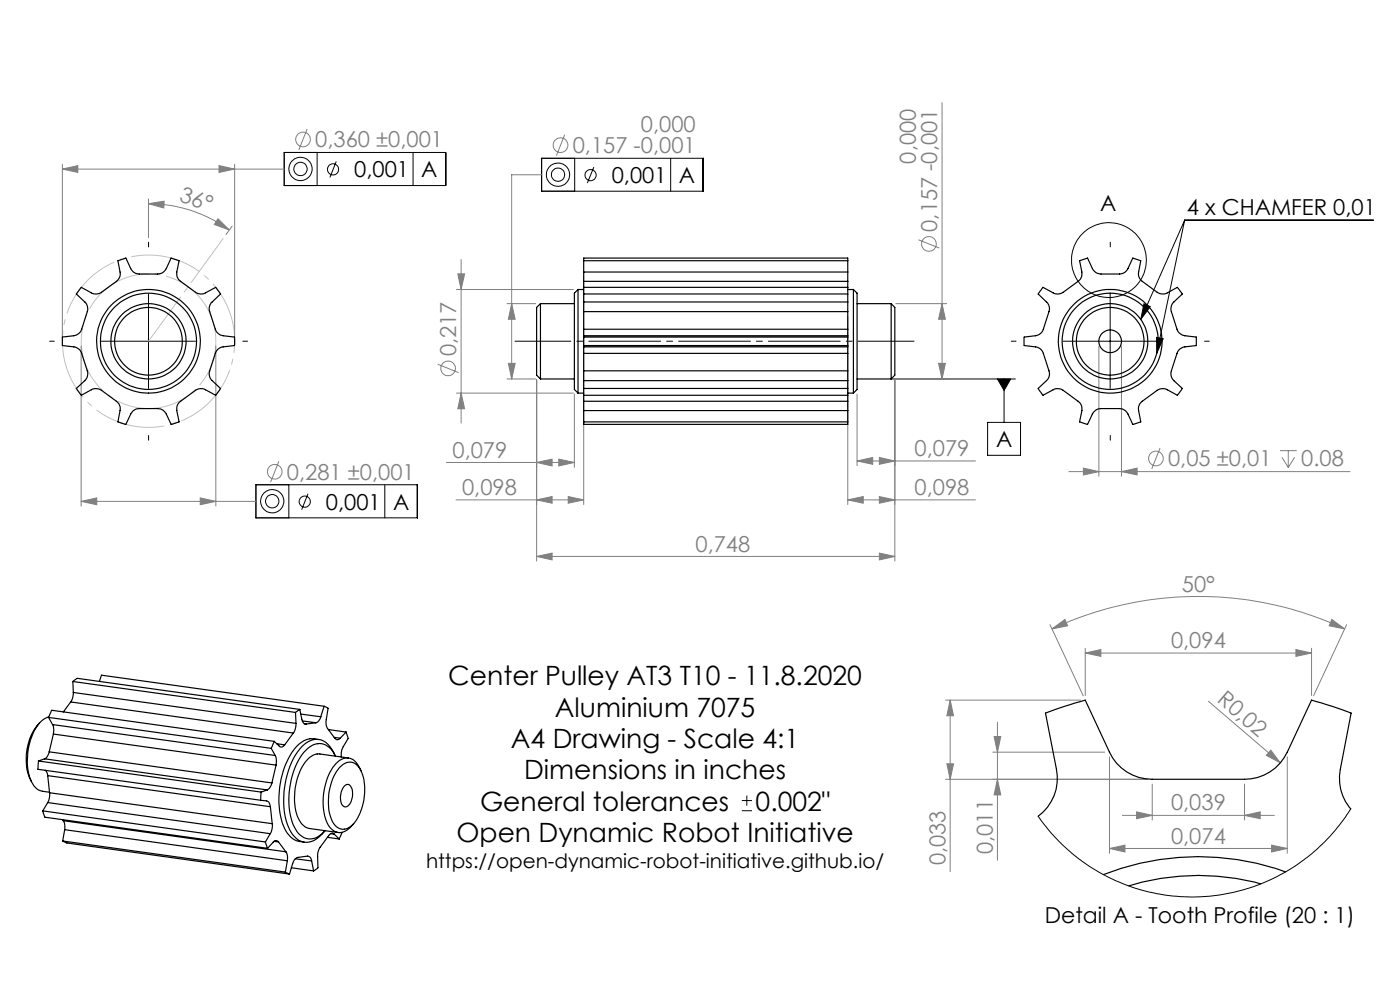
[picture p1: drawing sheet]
<svg xmlns="http://www.w3.org/2000/svg" width="297mm" height="210mm" viewBox="0 0 297 210" stroke-linecap="round" stroke-linejoin="round" font-family="sans-serif">
<g fill="none" stroke="#808080" stroke-width=".21">
<path d="M13.2 35.9l3.3-.8v1.5zM13.2 34.8v36.6M13.2 35.9h47.1M46.5 35.1l3.3 .8-3.3 .7zM49.8 34.8v36.6M65.2 27.4l-1.8 4.4M114.9 37.1h-6.4v43.3M119.8 28.6l-1.8 4.4M199.8 21.8v58.6M31.5 43.2l3.3-.5-.1 1.4zM31.5 43.2a29.1 29.1 0 0 1 17.1 5.6M31.5 42.2v8.2"/>
<path d="M46.2 46.4l2.4 2.4-3.1-1.2zM49.2 48l-1.3 1.8M97.1 58.1h1.5l-.8 3.3zM97.8 55.1v34.6M123.8 58.7v48.3M194.8 50.9l4.5 1.7M17.2 73.4v33.9M45.8 73.4v33.9M92.9 77.2l4.4 1.8M96.8 61.4h24.8M107.6 64.4h6M107.8 77.1h1.5l-.8 3.3z"/>
<path d="M108.5 64.4l.8 3.3h-1.5zM179.8 67.1v39.9M190 64.4h10.8M199.1 77.1h1.5l-.8 3.3zM199.8 64.4l.8 3.3h-1.5zM233.1 73.4v27.6M237.9 73.4v27.6M59.2 97.9l-1.8 4.4M94.7 98.1h27.1M96.8 83.4h24.8M97.8 83.4l.8 3.3h-1.5zM107.6 80.4h6"/>
<path d="M113.8 98.1l3.3-.7v1.4zM113.8 80.6v38.4M118.5 97.4l3.3 .7-3.3 .7zM121.8 83.6v15.5M181.8 97.8l3.3-.8v1.5zM181.8 83.6v15.2M181.8 97.8h25.1M186.5 97l3.3 .8-3.3 .7zM189.8 80.6v38.4M190 80.4h10.8M229.8 99.3l3.3 .7-3.3 .7zM246.1 95l-1.8 4.5"/>
<path d="M271.5 95.6h3.6M272 97l1.3 2.2M273.3 95.6v3.6M274.6 97l-1.3 2.2M17.2 106.4l3.3-.8v1.5zM17.2 106.4h37.1M42.5 105.6l3.3 .8-3.3 .7zM96.7 106h27.1M113.8 106l3.3-.7v1.4zM113.8 118l3.3-.7v1.5zM113.8 118h76M120.5 105.3l3.3 .7-3.3 .7z"/>
<path d="M179.8 106l3.3-.7v1.4zM179.8 106h27.1M186.5 105.3l3.3 .7-3.3 .7zM186.5 117.3l3.3 .7-3.3 .8zM226.8 100h59.6M237.9 100l3.3-.7v1.4zM222.7 132.5l7.1 15.1M223.2 133.4l2.7-2 .6 1.3zM223.2 133.4a73.5 73.5 0 0 1 62.1 0M230.2 138.5l3.3-.7v1.4zM230.2 137.5v10M230.2 138.5h48"/>
<path d="M274.9 137.8l3.3 .7-3.3 .7zM278.2 137.5v10M282.5 131.4l2.8 2-3.3-.7zM285.7 132.5l-7 15.1M200.6 148.5h28.6M201.6 148.5l.7 3.3h-1.4zM201.6 148.5v36.4M210.6 159.6h23.8M210.9 156.2h1.4l-.7 3.4zM211.6 153.2v29.3M256.4 148.8l15.2 13M269.6 159.1l2 2.7-3-1.6z"/>
<path d="M200.6 165.3h42.8M200.9 162h1.4l-.7 3.3zM211.6 165.3l.7 3.3h-1.4zM235.4 180l3.3-.7v1.4zM235.4 160.5v20.5M235.4 180h37.7M238.1 173h32.3M241.1 172.2l3.3 .8-3.3 .7zM244.4 166.3v7.6M264 173l3.3-.8v1.5zM264 166.3v7.6M269.8 179.3l3.3 .7-3.3 .7z"/>
<path d="M273.1 160.5v20.5"/>
<circle cx="64.3" cy="29.6" r="1.55"/>
<circle cx="118.9" cy="30.8" r="1.56"/>
<circle cx="197.1" cy="51.7" r="1.55"/>
<circle cx="95.1" cy="78.1" r="1.55"/>
<circle cx="245.2" cy="97.3" r="1.56"/>
<circle cx="58.3" cy="100.1" r="1.55"/>
</g>
<g fill="none" stroke="#000" stroke-width=".21">
<path d="M60.3 32.3h34.2v7.1h-34.2zM67.3 32.3v7.1M71.3 34.2l-1.3 3.4M87.6 32.3v7.1M114.9 33.6h34.3v7h-34.3zM121.9 33.6v7M126 35.4l-1.4 3.4M142.3 33.6v7M251.3 46.7h40.1M251.3 46.7l-5.9 28.3M251.3 46.7l-9.3 21.1M21.5 72.4h20"/>
<path d="M31.5 62.4v20M225.5 72.4h20M235.5 62.4v20M242.7 64.4l1.3 .6-2 2.8zM245.4 71.6l1.4 .3-1.4 3.1zM189.1 80.4h26.3M209.5 89.6h7v7h-7zM211.6 80.4h2.8l-1.4 2.4zM213 80.4v9.2M54.3 102.8h34.2v7h-34.2zM61.3 102.8v7M65.3 104.7l-1.3 3.4"/>
<path d="M81.6 102.8v7M157.4 172h2.1M157.4 169.8h2.1M158.4 168.8v2.1"/>
<circle cx="63.7" cy="35.8" r="2.48"/>
<circle cx="63.7" cy="35.8" r="1.41"/>
<circle cx="70.6" cy="35.9" r="1.18"/>
<circle cx="118.4" cy="37.1" r="1.42"/>
<circle cx="118.4" cy="37.1" r="2.47"/>
<circle cx="125.3" cy="37.1" r="1.18"/>
<circle cx="235.3" cy="55.2" r="7.9"/>
<circle cx="57.7" cy="106.3" r="2.48"/>
<circle cx="57.7" cy="106.3" r="1.41"/>
<circle cx="64.6" cy="106.4" r="1.18"/>
</g>
<path d="M49 67a18.3 18.3 0 0 0-30.6-7.4 18.3 18.3 0 0 0 8.2 30.4 18.3 18.3 0 0 0 22.7-21.8l-.3-1.2" fill="none" stroke="#c0c0c0" stroke-width=".21" stroke-dasharray="15.2 1.3 1.3 1.3" stroke-dashoffset="7.3" stroke-linecap="butt"/>
<path d="M45.2 68.2a14.3 14.3 0 0 0-23.9-5.8 14.3 14.3 0 0 0 6.3 23.7 14.3 14.3 0 0 0 17.8-16.9l-.2-1" fill="none" stroke="#c0c0c0" stroke-width=".21" stroke-dasharray="15.2 1.3 1.3 1.3" stroke-dashoffset=".9" stroke-linecap="butt"/>
<path d="M31.5 52.4v-1M235.5 52.4v-1M11.5 72.4h-1M51.5 72.4h1M215.5 72.4h-1M255.5 72.4h1M31.5 92.4v1M235.5 92.4v1" fill="none" stroke="#000" stroke-width=".21" stroke-dasharray="15.2 1.3 1.3 1.3"/>
<path d="M109.3 72.4h84.6" fill="none" stroke="#000" stroke-width=".21" stroke-dasharray="15.2 1.3 1.3 1.3" stroke-dashoffset="3.4"/>
<path d="M31.5 72.4l15.9-21.8" fill="none" stroke="#c0c0c0" stroke-width=".21" stroke-dasharray="15.2 1.3 1.3 1.3" stroke-dashoffset="3.7"/>
<path d="M211.6 80.4l1.4 2.4 1.4-2.4zM245.4 71.6l1.4 .3-1.4 3.1zM242.7 64.4l1.3 .6-2 2.8z" fill="#000"/>
<g fill="#808080">
<path d="M269.6 159.1l2 2.7-3-1.6z"/>
<path d="M46.2 46.4l2.4 2.4-3.1-1.2zM31.5 43.2l3.3-.5-.1 1.4z"/>
<path d="M13.2 35.9l3.3-.8v1.5zM46.5 35.1l3.3 .8-3.3 .7zM17.2 106.4l3.3-.8v1.5zM42.5 105.6l3.3 .8-3.3 .7z"/>
<path d="M186.5 97l3.3 .8-3.3 .7zM181.8 97.8l3.3-.8v1.5zM186.5 105.3l3.3 .7-3.3 .7zM179.8 106l3.3-.7v1.4zM120.5 105.3l3.3 .7-3.3 .7zM113.8 106l3.3-.7v1.4zM269.8 179.3l3.3 .7-3.3 .7zM235.4 180l3.3-.7v1.4z"/>
<path d="M113.8 118l3.3-.7v1.5zM186.5 117.3l3.3 .7-3.3 .8zM113.8 98.1l3.3-.7v1.4zM118.5 97.4l3.3 .7-3.3 .7zM108.5 64.4l.8 3.3h-1.5zM107.8 77.1h1.5l-.8 3.3zM229.8 99.3l3.3 .7-3.3 .7zM237.9 100l3.3-.7v1.4z"/>
<path d="M241.1 172.2l3.3 .8-3.3 .7zM264 173l3.3-.8v1.5z"/>
<path d="M282.5 131.4l2.8 2-3.3-.7zM223.2 133.4l2.7-2 .6 1.3z"/>
<path d="M211.6 165.3l.7 3.3h-1.4zM210.9 156.2h1.4l-.7 3.4z"/>
<path d="M199.8 64.4l.8 3.3h-1.5zM199.1 77.1h1.5l-.8 3.3zM97.1 58.1h1.5l-.8 3.3zM97.8 83.4l.8 3.3h-1.5zM201.6 148.5l.7 3.3h-1.4zM200.9 162h1.4l-.7 3.3z"/>
<path d="M230.2 138.5l3.3-.7v1.4zM274.9 137.8l3.3 .7-3.3 .7z"/>
</g>
<g fill="none" stroke="#000" stroke-width=".25">
<path d="M123.8 57.7v2M123.8 55.3v-.6h56v.6M123.8 55.3v2.4M123.8 59.7v1.3M123.8 59.7h56M123.8 57.7h56M123.8 55.3h56M179.8 57.7v2M179.8 55.3v2.4M179.8 59.7v1.3M17.3 61l2.1 1.1a2.08 2.08 0 0 0 2.1-.1l3.2-2.3a2.02 2.02 0 0 0 .8-2l-.5-2.4 1.7-.6 1 2.3a2.02 2.02 0 0 0 1.8 1.1h3.9a2.01 2.01 0 0 0 1.9-1.1l1-2.3 .6 .3 1.1 .3-.5 2.4a1.95 1.95 0 0 0 .8 2l3.2 2.3a2.02 2.02 0 0 0 2.1 .1l2.2-1.1 .6 .8 .4 .6-1.8 1.7a1.97 1.97 0 0 0-.5 2l1.2 3.7a2.08 2.08 0 0 0 1.6 1.4l2.4 .3 .1 .2-.1 1.6-2.4 .3a1.93 1.93 0 0 0-1.6 1.4l-1.2 3.7a2 2 0 0 0 .5 2l1.8 1.7-.4 .6-.6 .8-2.2-1.1a2.02 2.02 0 0 0-2.1 .1l-3.2 2.3a1.95 1.95 0 0 0-.8 2l.5 2.4-.6 .2-1.1 .3-1-2.2a2.01 2.01 0 0 0-1.9-1.1h-3.9a2.02 2.02 0 0 0-1.8 1.1l-1 2.2h-.2l-1.5-.5 .5-2.4a2.02 2.02 0 0 0-.8-2l-3.2-2.3a2.08 2.08 0 0 0-2.1-.1l-2.1 1.1-.9-1-.2-.4 1.8-1.7a2 2 0 0 0 .5-2l-1.2-3.7a1.93 1.93 0 0 0-1.6-1.4l-2.5-.3v-1.8l2.5-.3a2.08 2.08 0 0 0 1.6-1.4l1.2-3.7a1.97 1.97 0 0 0-.5-2l-1.8-1.7zM114.7 64.4l-.9 .8v14.4l.9 .8"/>
<path d="M114.7 64.4v16M114.7 64.4h7.1M122.6 61.4l-.8 .8v20.4l.8 .8M122.6 61.4v22M122.6 61.4h1.2M123.8 71.5v1.8M123.8 69.8v1.4M123.8 73.6v1.4M123.8 61v1.4M123.8 64.1v2M123.8 78.7v2M123.8 71.5h56"/>
<path d="M123.8 73.3h56M123.8 71.2h56M123.8 62.4v1.7M123.8 66.1v3.7M123.8 71.2v.3M123.8 73.3v.3M123.8 75v3.7M123.8 73.6h56M123.8 69.8h56M123.8 75h56M123.8 62.4h56M123.8 64.1h56"/>
<path d="M123.8 61h56M123.8 66.1h56M123.8 78.7h56M179.8 71.5v1.8M179.8 69.8v1.4M179.8 73.6v1.4M179.8 61v1.4M179.8 64.1v2M179.8 78.7v2M179.8 61.4h1.2M179.8 62.4v1.7M179.8 66.1v3.7"/>
<path d="M179.8 71.2v.3M179.8 73.3v.3M179.8 75v3.7M181 61.4v22M181 61.4l.8 .8v20.4l-.8 .8M181.8 64.4h7.3M189.1 64.4v16M189.1 64.4l.7 .8v14.4l-.7 .8M221.3 61l2.1 1.1a2.02 2.02 0 0 0 2.1-.1l3.2-2.3a1.95 1.95 0 0 0 .8-2l-.5-2.4 1.1-.3 .6-.3 1 2.3a2.01 2.01 0 0 0 1.9 1.1h3.9a2.02 2.02 0 0 0 1.8-1.1l1-2.3 1.7 .6-.5 2.4a2.02 2.02 0 0 0 .8 2l3.2 2.3a2.08 2.08 0 0 0 2.1 .1l2.2-1.1 .8 1 .2 .4-1.8 1.7a1.97 1.97 0 0 0-.5 2l1.2 3.7a2.08 2.08 0 0 0 1.7 1.4l2.4 .3v1.8l-2.4 .3a1.93 1.93 0 0 0-1.7 1.4l-1.2 3.7a2 2 0 0 0 .5 2l1.8 1.7-.2 .4-.8 1-2.2-1.1a2.08 2.08 0 0 0-2.1 .1l-3.2 2.3a2.02 2.02 0 0 0-.8 2l.5 2.4-1.5 .5h-.2l-1-2.2a2.02 2.02 0 0 0-1.8-1.1h-3.9a2.01 2.01 0 0 0-1.9 1.1l-1 2.2-1-.3-.7-.2 .5-2.4a1.95 1.95 0 0 0-.8-2l-3.2-2.3a2.02 2.02 0 0 0-2.1-.1l-2.1 1.1-.7-.8-.4-.6 1.8-1.7a2 2 0 0 0 .5-2l-1.2-3.7a1.93 1.93 0 0 0-1.6-1.4l-2.4-.3-.1-.2 .1-1.6 2.4-.3a2.08 2.08 0 0 0 1.6-1.4l1.2-3.7a1.97 1.97 0 0 0-.5-2l-1.8-1.7zM114.7 80.4h7.1M122.6 83.4h1.2M123.8 82.4v1.4"/>
<path d="M123.8 85.1v2M123.8 89.5v.5h56v-.5M123.8 80.7v1.7M123.8 83.8v1.3M123.8 87.1v2.4M123.8 82.4h56M123.8 83.8h56M123.8 80.7h56M123.8 85.1h56M123.8 87.1h56M123.8 89.5h56M179.8 82.4v1.4"/>
<path d="M179.8 85.1v2M179.8 83.4h1.2M179.8 80.7v1.7M179.8 83.8v1.3M179.8 87.1v2.4M181.8 80.4h7.3M8.4 153.3a11.5 11.5 0 0 0-1.7 12.5M10.3 152.2l.7-1.5 47.2 6.6M10.3 152.2l47.2 6.5M10.3 152.2l.8 1.5M10.3 152.1a6 6 0 0 0-3.6 4.2 12.1 12.1 0 0 0 .5 10.4l.9 .9 2.4 .5M10.4 159.5a2 2 0 0 1-.9 1.5"/>
<path d="M10.4 159.5l47.3 6.6M11.1 153.7a3.1 3.1 0 0 1 .2 2M11.1 153.7l47.3 6.6M11.3 155.7l-.9 3.8M11.3 155.7l47.3 6.6M15 148.9l-1.6 2.1M15 148.9l47.2 6.6M15.5 144.6l.9-.7 47.2 6.6M15.5 144.6l47.2 6.5M15.5 144.6l.1 2.3M15.6 146.9a3.5 3.5 0 0 1-.6 2M15.6 146.9l47.2 6.5"/>
<path d="M21.1 144.5l.4-1.3 47.3 6.6M57.5 158.7l.9 1.6M58.2 157.3l-.7 1.4M58.2 157.3l1.1 1a.7 .7 0 0 0 1.1-.3M58.7 157.8l1.7 .2M62.2 155.5l-1.8 2.5M62.7 151.1l.1 2.3M62.8 153.4a3.5 3.5 0 0 1-.6 2.1M63.6 150.5l-.9 .6M63.6 150.5l.4 2.1a.96 .96 0 0 0 .9 1M63.8 151.5l4.3 .5M64.1 152.9l2.9 .4"/>
<path d="M64.6 153.6h.3M67 153.3l-2.1 .3M67.6 156.9a4.6 4.6 0 0 0-5.3 2.2 18.2 18.2 0 0 0-1.9 16.7 4.4 4.4 0 0 0 4.2 2.8M68.1 152a1.56 1.56 0 0 1-1.1 1.3M68.8 149.8l.8 .4-.4 2.4a2.44 2.44 0 0 0 .3 1.9l1.5 2.1a.68 .68 0 0 0 1.2 0M68.8 149.8l-.7 2.2M69.7 154.8l3.7 .5M70.9 156.4l1.3 .2M73.4 155.3l.5 1.3-1.4 2.5-.1 1.5M73.4 155.3l-1.2 1.3M8.1 161.4l-.1 1.8 47.3 6.5M8.1 161.4l47.3 6.6"/>
<path d="M9.1 172l.4 1.3 47.3 6.6M9.1 172l47.2 6.6M9.5 161l-1.4 .4M9.5 161l47.2 6.6M9.6 163.4l.3 .5 .2 .6M10.1 164.5l47.3 6.6M10.1 170.2l-1 1.8M10.1 170.2l47.2 6.6M10.1 164.5l.4 3.7M10.5 168.2a3.5 3.5 0 0 1-.4 2M10.5 168.2l47.2 6.5M13.3 173.9l.1 .2"/>
<path d="M13.3 178.4l.9 .4 47.2 6.6M13.3 178.4l47.2 6.6M13.4 174.1a2.65 2.65 0 0 1 .3 1.9M13.4 174.1l47.2 6.6M13.7 176l47.3 6.6M13.7 176l-.4 2.4M55.3 169.7l1.3 .2a1.18 1.18 0 0 1 .8 1.2M55.4 168l-.1 1.7M56.3 178.6l.5 1.3M56.7 167.6l-1.3 .4M57.3 176.8l-1 1.8M57.4 171.1l.3 3.6"/>
<path d="M57.7 166.1a2.29 2.29 0 0 1-1 1.5M57.7 174.7a3.2 3.2 0 0 1-.4 2.1M58.1 178.5l1 .1M58.4 160.3a3.2 3.2 0 0 1 .2 2M58.6 162.3l-.9 3.8M59.1 178.6a.68 .68 0 0 0-1.1 0l-1.2 1.3M59.1 178.6l1.5 2.1M69.5 177.6l2.5 .4M70.2 176.8l.7 .1M70.9 176.9a.73 .73 0 0 0-1.2 .3l-1.8 2.5a3.2 3.2 0 0 0-.5 2l.1 2.4-1 .6M70.9 176.9l1.1 1.1M71.1 160.3a5.1 5.1 0 0 0-3.4-3.4 4.7 4.7 0 0 0-4.4 2.3 18.3 18.3 0 0 0-2.1 16.2 4.5 4.5 0 0 0 4 3.3 5.4 5.4 0 0 0 3.7-2.4"/>
<path d="M71.2 160.4a3.7 3.7 0 0 0-4.7-2.4 9.3 9.3 0 0 0-4.3 5.9 16.2 16.2 0 0 0 .3 11.6 3.5 3.5 0 0 0 2.7 2.4 3.5 3.5 0 0 0 3.5-1.4l.3-.3M72 162.8a2.51 2.51 0 0 1 2.5-1.1 2.51 2.51 0 0 1 2.1 1.8 11.6 11.6 0 0 1-1.7 11.4 2.55 2.55 0 0 1-2.6 .9 2.55 2.55 0 0 1-2-1.9 11.8 11.8 0 0 1 1.7-11.1zM72.6 176.6l-.6 1.4M73.2 166.6a.92 .92 0 0 1 1.5 .7 3.7 3.7 0 0 1-1.1 3.8 1.08 1.08 0 0 1-1.3-1.2 3.7 3.7 0 0 1 .9-3.3zM73.9 160.8l-6-.9a3.9 3.9 0 0 0-3.5 2.3 13.5 13.5 0 0 0-1.1 11.3 3.5 3.5 0 0 0 2.4 2.2l6 .9M76.6 163.5a3.8 3.8 0 0 0-2.7-2.7 3.9 3.9 0 0 0-3.6 2.5 13 13 0 0 0-.6 11.8 2.74 2.74 0 0 0 4.8 .2l.5-.6M286.6 171.6a9.8 9.8 0 0 1-2.3-8.4l2.3-11.9-4.1-1.5-4.3-1.3-5.1 11.1a10 10 0 0 1-9.1 5.7h-19.6a9.9 9.9 0 0 1-9-5.7l-5.2-11.1-4.2 1.3-4.2 1.5 2.3 11.9a9.9 9.9 0 0 1-3.9 9.9M60.5 185l.9 .4M60.6 180.7a2.65 2.65 0 0 1 .4 1.9M61 182.6l-.5 2.4M61.8 184.1l4.7 .6M62.7 182.2l3.4 .4"/>
<path d="M66.1 182.6a.97 .97 0 0 0-.9-1l-2.1 .3a1.67 1.67 0 0 0-1 1.3l-.7 2.2M66.1 182.6l.4 2.1M267.4 187.5a49.8 49.8 0 0 0-27.9 .4M272.7 185a54.7 54.7 0 0 0-38.6 .5"/>
<circle cx="31.5" cy="72.4" r="10.2"/>
<circle cx="31.5" cy="72.4" r="11"/>
<circle cx="31.5" cy="72.4" r="7.2"/>
<circle cx="31.5" cy="72.4" r="8"/>
<circle cx="235.5" cy="72.4" r="11"/>
<circle cx="235.5" cy="72.4" r="8"/>
<circle cx="235.5" cy="72.4" r="2.41"/>
<circle cx="235.5" cy="72.4" r="10.2"/>
<circle cx="235.5" cy="72.4" r="7.2"/>
</g>
<path d="M286.6 171.6a39.7 39.7 0 0 1-66.4 1.5" fill="none" stroke="#000" stroke-width=".21"/>
<g font-size="5.6">
<text x="95.1" y="145.4">Center Pulley AT3 T10 - 11.8.2020</text>
<text x="117.7" y="152">Aluminium 7075</text>
<text x="108.4" y="158.7">A4 Drawing - Scale 4:1</text>
<text x="111.2" y="165.3">Dimensions in inches</text>
<text x="101.8" y="171.9">General tolerances</text>
<text x="160.3" y="171.9">0.002&quot;</text>
<text x="96.8" y="178.6">Open Dynamic Robot Initiative</text>
</g>
<g font-size="4.7" fill="#808080">
<text x="136" y="28">0,000</text>
<text x="66.9" y="31.3">0,360 ±0,001</text>
<text x="121.5" y="32.5">0,157 -0,001</text>
<text x="194.3" y="34.7" transform="rotate(-90 194.3 34.7)">0,000</text>
<text x="37.8" y="42.7" transform="rotate(19 37.8 42.7)">36°</text>
<text x="198.8" y="49.2" transform="rotate(-90 198.8 49.2)">0,157 -0,001</text>
<text x="96.8" y="75.6" transform="rotate(-90 96.8 75.6)">0,217</text>
<text x="60.9" y="101.8">0,281 ±0,001</text>
<text x="96" y="97.1">0,079</text>
<text x="194" y="96.7">0,079</text>
<text x="247.8" y="99">0,05 ±0,01</text>
<text x="276.1" y="99">0.08</text>
<text x="98" y="105">0,098</text>
<text x="194" y="105">0,098</text>
<text x="147.5" y="117">0,748</text>
<text x="250.7" y="125.5">50°</text>
<text x="248.4" y="137.5">0,094</text>
<text x="258" y="148.8" transform="rotate(41 258 148.8)">R0,02</text>
<text x="248.4" y="171.9">0,039</text>
<text x="248.4" y="179">0,074</text>
<text x="200.6" y="183.6" transform="rotate(-90 200.6 183.6)">0,033</text>
<text x="210.6" y="181.2" transform="rotate(-90 210.6 181.2)">0,011</text>
</g>
<g font-size="4.7">
<text x="75.2" y="37.6">0,001</text>
<text x="89.4" y="37.6">A</text>
<text x="129.8" y="38.8">0,001</text>
<text x="144" y="38.8">A</text>
<text x="233.4" y="44.9">A</text>
<text x="251.8" y="45.6">4 x CHAMFER 0,01</text>
<text x="211.3" y="94.8">A</text>
<text x="69.2" y="108.1">0,001</text>
<text x="83.4" y="108.1">A</text>
<text x="221.6" y="195.8">Detail A - Tooth Profile (20 : 1)</text>
</g>
<text font-size="4.2" x="90.4" y="184.1">https://open-dynamic-robot-initiative.github.io/</text>
</svg>
